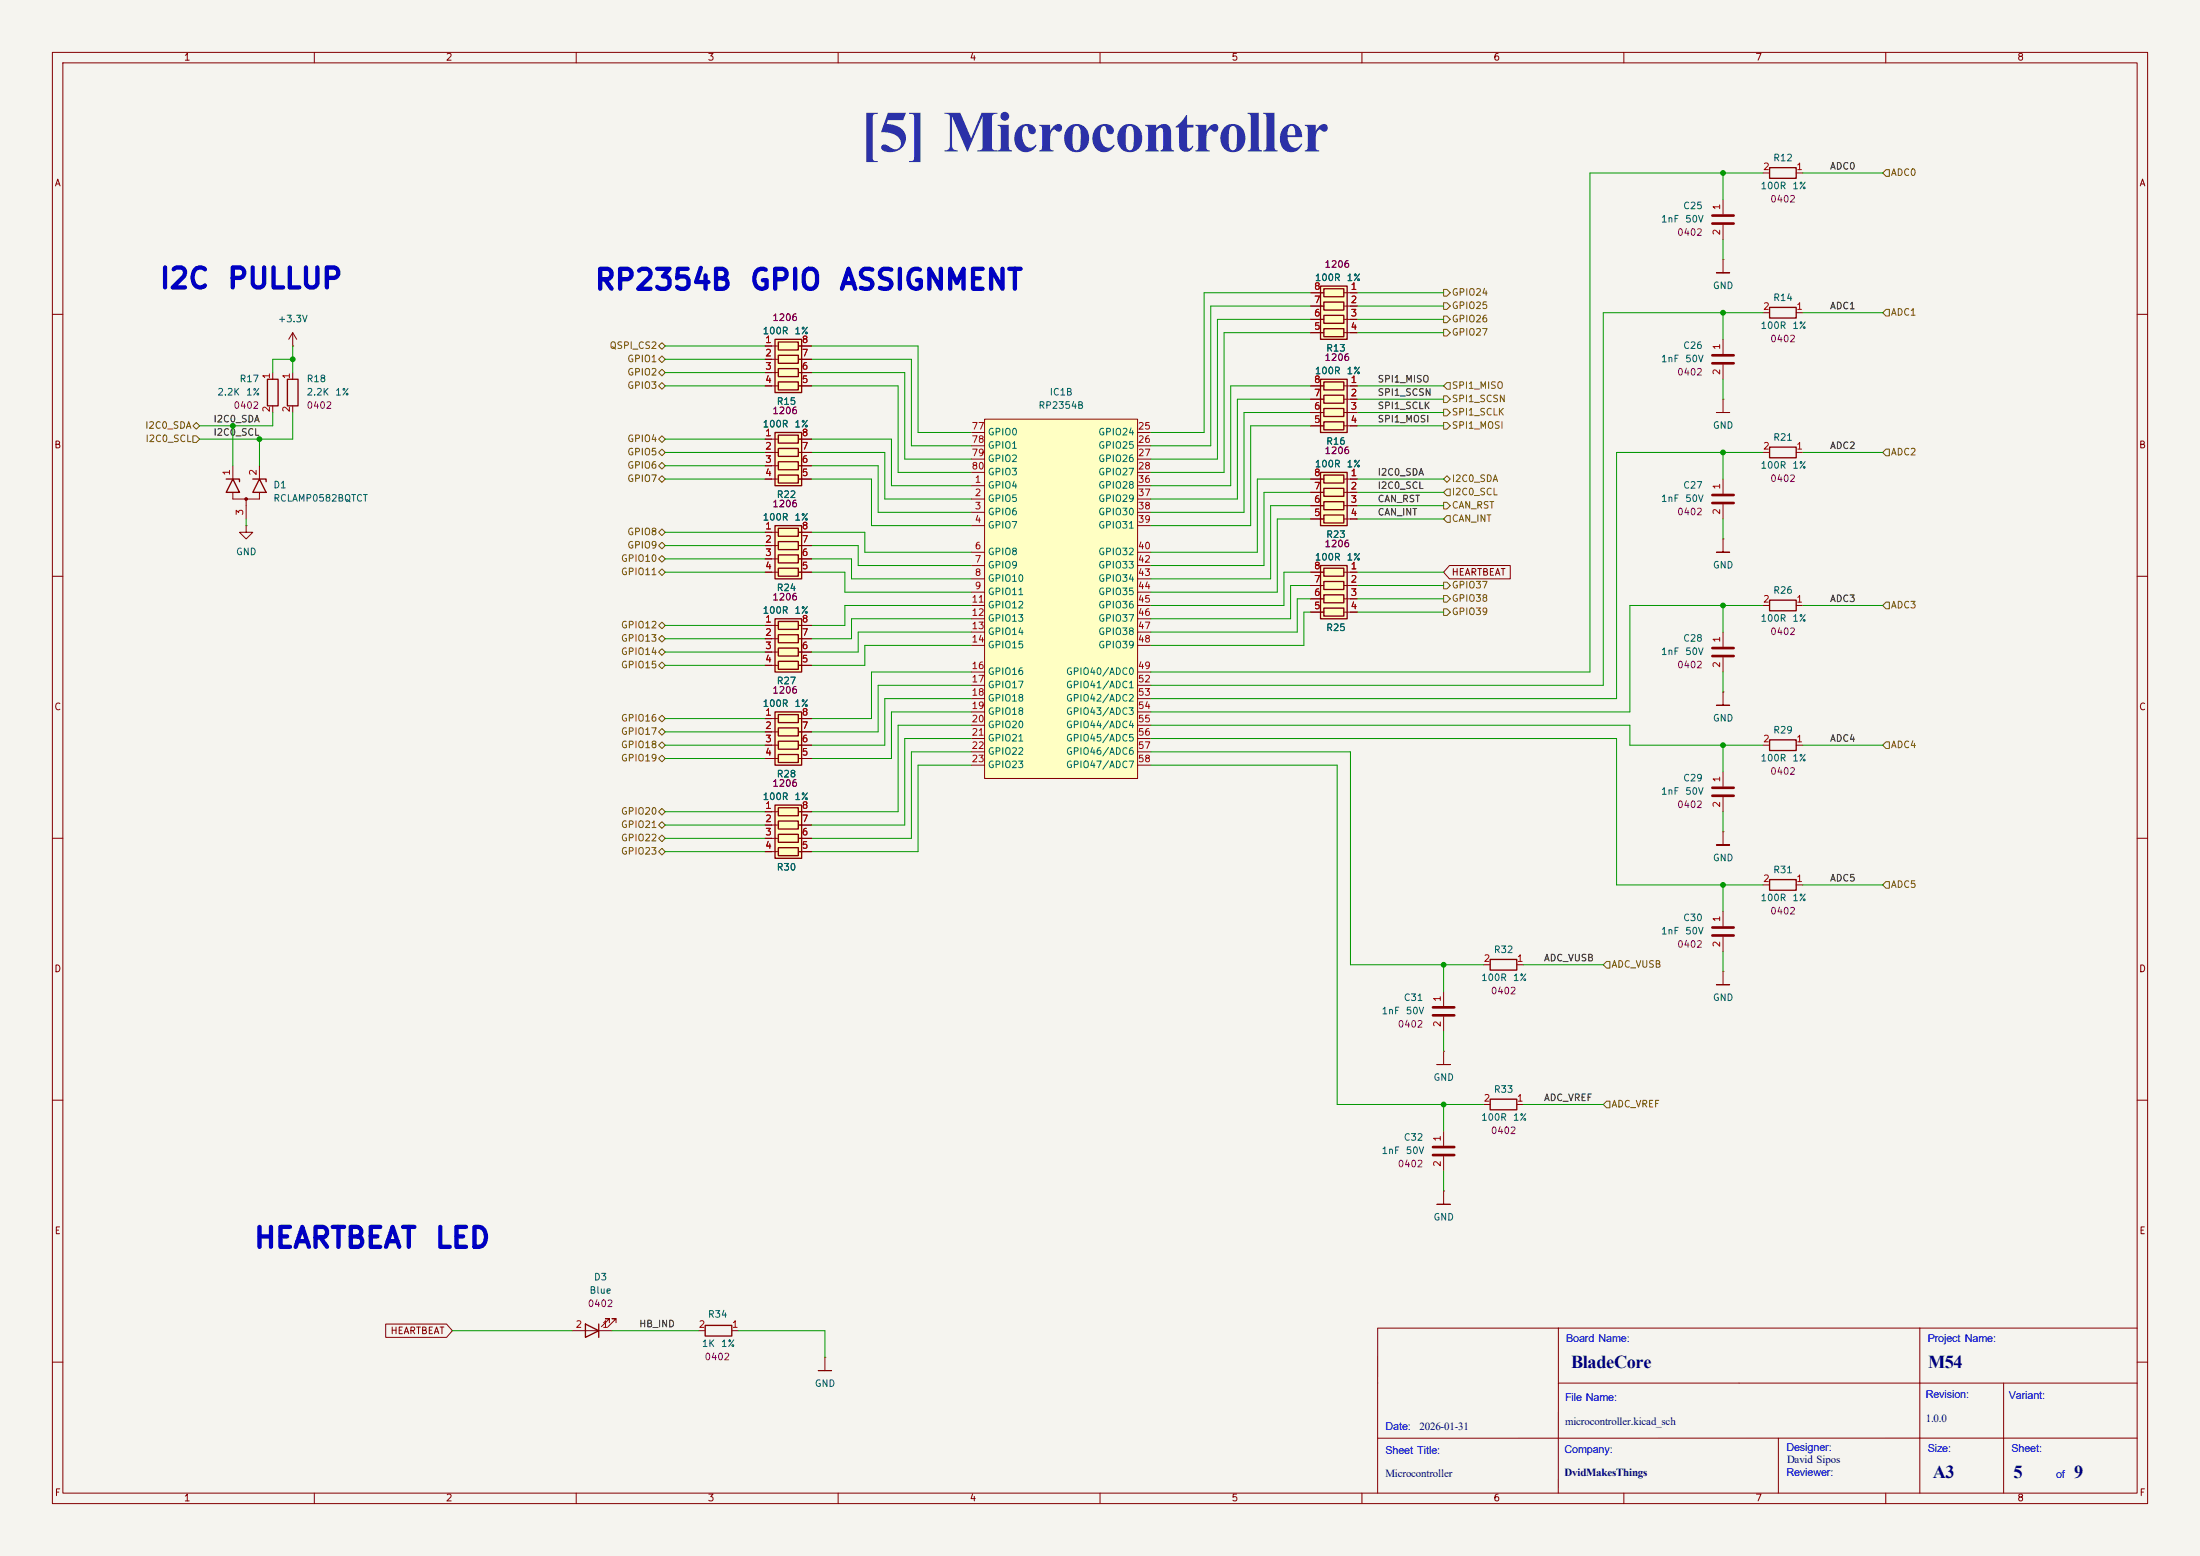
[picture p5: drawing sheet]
<svg xmlns="http://www.w3.org/2000/svg" width="420mm" height="297mm" viewBox="0 0 420 297" stroke-linecap="round" stroke-linejoin="round" font-family="sans-serif">
<path d="M0 0h420v297h-420z" fill="#f5f4ef" stroke="#f5f4ef" stroke-width=".19"/>
<g fill="none" stroke="#840000" stroke-width=".19">
<path d="M10 10h400v277h-400zM12 12h396v273h-396zM60 10v2M110 10v2M160 10v2M210 10v2M260 10v2M310 10v2M360 10v2M328.9 49.5v2.6h1.3h-2.5h1.2M328.9 49.5h.1M10 60h2"/>
<path d="M55.9 71.1v1.3M55.9 77.5v1.2M408 60h2M10 110h2M408 110h2M10 160h2M408 160h2M10 210h2M408 210h2M157.5 259.1v2.5h1.2h-2.5h1.3M157.5 259.1h.1M263 253.5v31.5"/>
<path d="M297.5 253.5v31.5M366.5 253.5v31.5M408 253.5h-144.9M10 260h2M297.5 264h110.5M339.5 274.5v10.5M382.5 264v21M408 260h2M408 274.5h-144.9M60 285v2M110 285v2M160 285v2"/>
<path d="M210 285v2M260 285v2M310 285v2M360 285v2"/>
</g>
<path d="M54.9 72.4h2v5.1h-2z" fill="none" stroke="#840000" stroke-width=".25"/>
<path d="M148 118.1h5v10.2h-5z" fill="#ffffc2"/>
<path d="M148 118.1h5v10.2h-5zM148.6 118.6h3.8v1.5h-3.8zM148.6 121.2h3.8v1.5h-3.8zM148.6 123.7h3.8v1.5h-3.8zM148.6 126.2h3.8v1.6h-3.8z" fill="none" stroke="#840000" stroke-width=".25"/>
<g fill="none" stroke="#840000" stroke-width=".19">
<path d="M55.9 66h.1M55.9 63.5l-.8 1.3M55.9 63.5l.7 1.3M55.9 63.5v2.5M328.9 76.2v2.5h1.3h-2.5h1.2M328.9 76.2h.1M146 119.4h2.6M152.4 119.4h2.5M146 121.9h2.6M146 124.5h2.6M146 127h2.6M152.4 121.9h2.5"/>
<path d="M152.4 124.5h2.5M152.4 127h2.5"/>
</g>
<path d="M252.1 54.6h5.1v10.2h-5.1z" fill="#ffffc2"/>
<path d="M252.1 54.6h5.1v10.2h-5.1zM252.7 55.1h3.8v1.5h-3.8zM252.7 57.7h3.8v1.5h-3.8zM252.7 60.2h3.8v1.5h-3.8zM252.7 62.7h3.8v1.6h-3.8zM111.8 252.7l2.5 1.3-2.5 1.3zM114.3 252.7v2.6" fill="none" stroke="#840000" stroke-width=".25"/>
<g fill="none" stroke="#840000" stroke-width=".19">
<path d="M250.2 55.9h2.5M250.2 58.4h2.5M256.5 55.9h2.6M256.5 58.4h2.6M250.2 61h2.5M250.2 63.5h2.5M256.5 61h2.6M256.5 63.5h2.6M275.6 227.3v2.6h1.3h-2.6h1.3M275.6 227.3h.1M109.2 254h7.6M116.3 252.5v-.8h-.7h.7l-1.5 1.5"/>
<path d="M117.6 252.5v-.8h-.8h.8l-1.5 1.5"/>
</g>
<path d="M148 135.9h5v10.2h-5z" fill="#ffffc2"/>
<path d="M148 135.9h5v10.2h-5zM148.6 136.4h3.8v1.5h-3.8zM148.6 138.9h3.8v1.6h-3.8zM148.6 141.5h3.8v1.5h-3.8zM148.6 144h3.8v1.5h-3.8z" fill="none" stroke="#840000" stroke-width=".25"/>
<path d="M146 137.2h2.6M146 139.7h2.6M152.4 137.2h2.5M152.4 139.7h2.5M146 142.2h2.6M146 144.8h2.6M152.4 142.2h2.5M152.4 144.8h2.5" fill="none" stroke="#840000" stroke-width=".19"/>
<path d="M252.1 72.4h5.1v10.2h-5.1z" fill="#ffffc2"/>
<path d="M252.1 72.4h5.1v10.2h-5.1zM252.7 72.9h3.8v1.5h-3.8zM252.7 75.4h3.8v1.6h-3.8zM252.7 78h3.8v1.5h-3.8zM43.2 91.4h2.5v.5M44.4 91.4l1.3 2.6h-2.5zM48.3 91.4h2.5v.5M49.5 91.4l1.3 2.6h-2.5zM252.7 80.5h3.8v1.5h-3.8z" fill="none" stroke="#840000" stroke-width=".25"/>
<path d="M250.2 73.7h2.5M250.2 76.2h2.5M250.2 78.7h2.5M256.5 73.7h2.6M256.5 76.2h2.6M256.5 78.7h2.6M44.4 88.9v2.5M44.4 94v1.3h5.1v-1.3M47 95.3v3.8M49.5 88.9v2.5M250.2 81.3h2.5M256.5 81.3h2.6" fill="none" stroke="#840000" stroke-width=".19"/>
<circle cx="47" cy="95.2" r=".25" fill="#840000" stroke="#840000" stroke-width=".19"/>
<path d="M148 153.7h5v10.1h-5z" fill="#ffffc2"/>
<path d="M337.8 32h5.1v2h-5.1zM337.8 58.7h5.1v2h-5.1zM148 153.7h5v10.1h-5zM148.6 154.2h3.8v1.5h-3.8zM148.6 156.7h3.8v1.5h-3.8zM148.6 159.3h3.8v1.5h-3.8zM148.6 161.8h3.8v1.5h-3.8z" fill="none" stroke="#840000" stroke-width=".25"/>
<path d="M336.5 33h1.3M342.9 33h1.3M336.5 59.7h1.3M342.9 59.7h1.3M146 154.9h2.6M146 157.5h2.6M152.4 154.9h2.5M152.4 157.5h2.5M146 160h2.6M146 162.6h2.6M152.4 160h2.5M152.4 162.6h2.5" fill="none" stroke="#840000" stroke-width=".19"/>
<path d="M148 100.3h5v10.2h-5z" fill="#ffffc2"/>
<path d="M337.8 85.3h5.1v2.1h-5.1zM148 100.3h5v10.2h-5zM148.6 100.8h3.8v1.6h-3.8zM148.6 103.4h3.8v1.5h-3.8zM148.6 105.9h3.8v1.5h-3.8zM148.6 108.5h3.8v1.5h-3.8z" fill="none" stroke="#840000" stroke-width=".25"/>
<path d="M328.9 64.8v2.8M328.9 69.6v2.8M336.5 86.4h1.3M342.9 86.4h1.3M146 101.6h2.6M146 104.1h2.6M146 106.7h2.6M146 109.2h2.6M152.4 101.6h2.5M152.4 104.1h2.5M152.4 106.7h2.5M152.4 109.2h2.5" fill="none" stroke="#840000" stroke-width=".19"/>
<path d="M326.9 67.8h4.1M326.9 69.3h4.1" fill="none" stroke="#840000" stroke-width=".51"/>
<path d="M148 82.6h5v10.1h-5z" fill="#ffffc2"/>
<path d="M148 82.6h5v10.1h-5zM148.6 83.1h3.8v1.5h-3.8zM148.6 85.6h3.8v1.5h-3.8zM148.6 88.1h3.8v1.6h-3.8zM148.6 90.7h3.8v1.5h-3.8z" fill="none" stroke="#840000" stroke-width=".25"/>
<path d="M146 83.8h2.6M146 86.4h2.6M146 88.9h2.6M146 91.4h2.6M152.4 83.8h2.5M152.4 86.4h2.5M152.4 88.9h2.5M152.4 91.4h2.5" fill="none" stroke="#840000" stroke-width=".19"/>
<path d="M148 64.8h5v10.1h-5z" fill="#ffffc2"/>
<path d="M148 64.8h5v10.1h-5zM148.6 65.3h3.8v1.5h-3.8zM148.6 67.8h3.8v1.5h-3.8zM148.6 70.4h3.8v1.5h-3.8zM148.6 72.9h3.8v1.5h-3.8z" fill="none" stroke="#840000" stroke-width=".25"/>
<path d="M146 66h2.6M146 68.6h2.6M146 71.1h2.6M146 73.7h2.6M152.4 66h2.5M152.4 68.6h2.5M152.4 71.1h2.5M152.4 73.7h2.5" fill="none" stroke="#840000" stroke-width=".19"/>
<path d="M188 80h29.2v68.6h-29.2z" fill="#ffffc3"/>
<g fill="none" stroke="#840000" stroke-width=".19">
<path d="M328.9 38.1v2.8M328.9 42.9v2.8M185.4 92.7h2.6M185.4 95.3h2.6M185.4 97.8h2.6M185.4 82.6h2.6M185.4 85.1h2.6M185.4 87.6h2.6M185.4 90.2h2.6M188 80h29.2v68.6h-29.2zM217.2 92.7h2.5M217.2 95.3h2.5"/>
<path d="M217.2 97.8h2.5M217.2 82.6h2.5M217.2 85.1h2.5M217.2 87.6h2.5M217.2 90.2h2.5M185.4 100.3h2.6M185.4 105.4h2.6M185.4 108h2.6M185.4 110.5h2.6M185.4 113h2.6M185.4 115.6h2.6M185.4 118.1h2.6"/>
<path d="M217.2 100.3h2.5M217.2 105.4h2.5M217.2 108h2.5M217.2 110.5h2.5M217.2 113h2.5M217.2 115.6h2.5M217.2 118.1h2.5M185.4 120.7h2.6M185.4 123.2h2.6M185.4 128.3h2.6M185.4 130.8h2.6M185.4 133.4h2.6"/>
<path d="M185.4 135.9h2.6M185.4 138.4h2.6M217.2 120.7h2.5M217.2 123.2h2.5M217.2 128.3h2.5M217.2 130.8h2.5M217.2 133.4h2.5M217.2 135.9h2.5M217.2 138.4h2.5M185.4 141h2.6M185.4 143.5h2.6M185.4 146.1h2.6"/>
<path d="M217.2 141h2.5M217.2 143.5h2.5M217.2 146.1h2.5M133.3 254h1.3M139.7 254h1.3"/>
</g>
<path d="M326.9 41.1h4.1M326.9 42.7h4.1" fill="none" stroke="#840000" stroke-width=".51"/>
<path d="M134.6 253h5.1v2h-5.1z" fill="none" stroke="#840000" stroke-width=".25"/>
<path d="M252.1 90.2h5.1v10.1h-5.1z" fill="#ffffc2"/>
<path d="M252.1 90.2h5.1v10.1h-5.1zM252.7 90.7h3.8v1.5h-3.8zM252.7 93.2h3.8v1.5h-3.8zM252.7 95.8h3.8v1.5h-3.8zM252.7 98.3h3.8v1.5h-3.8z" fill="none" stroke="#840000" stroke-width=".25"/>
<path d="M250.2 91.4h2.5M250.2 94h2.5M250.2 96.5h2.5M250.2 99.1h2.5M256.5 91.4h2.6M256.5 94h2.6M256.5 96.5h2.6M256.5 99.1h2.6M47 100.3v1.3h1.3l-1.3 1.3-1.3-1.3h1.3M47 100.3h.1" fill="none" stroke="#840000" stroke-width=".19"/>
<path d="M252.1 108h5.1v10.1h-5.1z" fill="#ffffc2"/>
<path d="M51.1 72.4h2v5.1h-2zM252.1 108h5.1v10.1h-5.1zM252.7 108.5h3.8v1.5h-3.8zM252.7 111h3.8v1.5h-3.8zM252.7 113.5h3.8v1.6h-3.8zM252.7 116.1h3.8v1.5h-3.8zM337.8 114.6h5.1v2h-5.1zM337.8 141.2h5.1v2.1h-5.1zM337.8 167.9h5.1v2h-5.1zM284.5 183.1h5.1v2.1h-5.1zM284.5 209.8h5.1v2h-5.1z" fill="none" stroke="#840000" stroke-width=".25"/>
<g fill="none" stroke="#840000" stroke-width=".19">
<path d="M250.2 55.9h2.5M250.2 58.4h2.5M257.8 55.9h1.3M257.8 58.4h1.3M52.1 71.1v1.3M52.1 77.5v1.2M146 66h1.3M146 68.6h1.3M146 71.1h1.3M146 73.7h1.3M152.4 66h2.5M152.4 68.6h2.5"/>
<path d="M152.4 71.1h2.5M152.4 73.7h2.5M250.2 73.7h2.5M250.2 76.2h2.5M250.2 78.7h2.5M250.2 61h2.5M250.2 63.5h2.5M257.8 73.7h1.3M257.8 76.2h1.3M257.8 78.7h1.3M257.8 61h1.3M257.8 63.5h1.3"/>
<path d="M146 83.8h1.3M146 86.4h1.3M146 88.9h1.3M146 91.4h1.3M152.4 83.8h2.5M152.4 86.4h2.5M152.4 88.9h2.5M152.4 91.4h2.5M250.2 91.4h2.5M250.2 81.3h2.5M250.2 94h2.5M250.2 96.5h2.5"/>
<path d="M250.2 99.1h2.5M257.8 91.4h1.3M257.8 81.3h1.3M257.8 94h1.3M257.8 96.5h1.3M257.8 99.1h1.3M328.9 91.4v2.8M328.9 96.3v2.8M146 109.2h1.3M146 119.4h1.3M146 101.6h1.3M146 104.1h1.3"/>
<path d="M146 106.7h1.3M152.4 109.2h2.5M152.4 119.4h2.5M152.4 101.6h2.5M152.4 104.1h2.5M152.4 106.7h2.5M250.2 109.2h2.5M250.2 111.8h2.5M250.2 114.3h2.5M250.2 116.8h2.5M256.5 109.2h2.6M256.5 111.8h2.6"/>
<path d="M256.5 114.3h2.6M256.5 116.8h2.6M276.7 107.9h11.6v2.6h-11.6l-1.1-1.3zM328.9 102.9v2.5h1.3h-2.5h1.2M328.9 102.9h.1M336.5 115.6h1.3M342.9 115.6h1.3M146 121.9h1.3M146 124.5h1.3M146 127h1.3M146 137.2h1.3M146 139.7h1.3"/>
<path d="M152.4 121.9h2.5M152.4 124.5h2.5M152.4 127h2.5M152.4 137.2h2.5M152.4 139.7h2.5M328.9 132.1v2.5h1.3h-2.5h1.2M328.9 132.1h.1M328.9 120.7v2.7M328.9 125.5v2.8M146 142.2h1.3M146 154.9h1.3M146 157.5h1.3"/>
<path d="M146 144.8h1.3M152.4 142.2h2.5M152.4 154.9h2.5M152.4 157.5h2.5M152.4 144.8h2.5M328.9 158.8v2.5h1.3h-2.5h1.2M328.9 158.8h.1M328.9 147.3v2.8M328.9 152.1v2.8M336.5 142.2h1.3M342.9 142.2h1.3M146 160h1.3"/>
<path d="M146 162.6h1.3M152.4 160h2.5M152.4 162.6h2.5M328.9 174v2.8M328.9 178.8v2.8M336.5 168.9h1.3M342.9 168.9h1.3M275.6 189.2v2.8M275.6 194.1v2.8M283.2 184.2h1.3M289.6 184.2h1.2M328.9 185.4v2.6h1.3h-2.5h1.2"/>
<path d="M328.9 185.4h.1M275.6 200.7v2.5h1.3h-2.6h1.3M275.6 200.7h.1M275.6 215.9v2.8M283.2 210.8h1.3M289.6 210.8h1.2M275.6 220.7v2.8M73.6 252.7h11.6l1.2 1.3-1.2 1.3h-11.6z"/>
</g>
<path d="M326.9 94.5h4.1M326.9 96h4.1M326.9 123.7h4.1M326.9 125.2h4.1M326.9 150.4h4.1M326.9 151.9h4.1M326.9 177h4.1M326.9 178.6h4.1M273.6 192.3h4M273.6 193.8h4M273.6 218.9h4M273.6 220.5h4" fill="none" stroke="#840000" stroke-width=".51"/>
<g fill="none" stroke="#725600" stroke-width=".19">
<path d="M360 32.4h.7v1.3h-.7l-.6-.7zM275.6 57.8h.6l.7 .6-.7 .7h-.6zM275.6 55.2h.6l.7 .7-.7 .6h-.6zM360 59.1h.7v1.2h-.7l-.6-.6zM125.7 68.6l.7-.7 .6 .7-.6 .6zM125.7 73.7l.7-.7 .6 .7-.6 .6zM125.7 71.1l.7-.6 .6 .6-.6 .7zM125.7 66l.7-.6 .6 .6-.6 .7zM275.6 75.6h.6l.7 .6-.7 .6h-.6zM275.6 78.1h.6l.7 .6-.7 .7h-.6zM275.6 62.9h.6l.7 .6-.7 .6h-.6zM275.6 60.3h.6l.7 .7-.7 .6h-.6z"/>
<path d="M276.2 73h.7v1.3h-.7l-.6-.6zM36.8 81.3l.7-.7 .6 .7-.6 .6zM36.8 83.2h.7l.6 .6-.6 .7h-.7zM125.7 88.9l.7-.6 .6 .6-.6 .6zM125.7 86.4l.7-.7 .6 .7-.6 .6zM125.7 83.8l.7-.6 .6 .6-.6 .7zM125.7 91.4l.7-.6 .6 .6-.6 .7zM275.6 95.9h.6l.7 .6-.7 .7h-.6zM275.6 91.4l.6-.6 .7 .6-.7 .7zM275.6 80.6h.6l.7 .7-.7 .6h-.6zM276.2 93.3h.7v1.3h-.7l-.6-.6zM276.2 98.4h.7v1.3h-.7l-.6-.6z"/>
<path d="M360 85.7h.7v1.3h-.7l-.6-.6zM125.7 101.6l.7-.6 .6 .6-.6 .6zM125.7 109.2l.7-.6 .6 .6-.6 .7zM125.7 119.4l.7-.7 .6 .7-.6 .6zM125.7 106.7l.7-.7 .6 .7-.6 .6zM126.4 103.5l.6 .6-.6 .7-.7-.7zM275.6 116.2h.6l.7 .6-.7 .7h-.6zM275.6 113.7h.6l.7 .6-.7 .6h-.6zM275.6 111.1h.6l.7 .7-.7 .6h-.6zM360 114.9h.7v1.3h-.7l-.6-.6zM125.7 139.7l.7-.6 .6 .6-.6 .6zM125.7 137.2l.7-.7 .6 .7-.6 .6z"/>
<path d="M125.7 124.5l.7-.7 .6 .7-.6 .6zM125.7 121.9l.7-.6 .6 .6-.6 .7zM126.4 126.4l.6 .6-.6 .6-.7-.6zM125.7 157.5l.7-.7 .6 .7-.6 .6zM125.7 142.2l.7-.6 .6 .6-.6 .7zM125.7 154.9l.7-.6 .6 .6-.6 .7zM126.4 144.1l.6 .7-.6 .6-.7-.6zM360 141.6h.7v1.3h-.7l-.6-.7zM125.7 160l.7-.6 .6 .6-.6 .7zM125.7 162.6l.7-.7 .6 .7-.6 .6zM360 168.3h.7v1.2h-.7l-.6-.6zM306.7 183.5h.6v1.3h-.6l-.6-.6z"/>
<path d="M306.7 210.2h.6v1.3h-.6l-.6-.7z"/>
</g>
<g fill="none" stroke="#009600" stroke-width=".19">
<path d="M328.9 33v5.1M336.5 33h-33v95.3h-83.8M344.2 33h15.2M250.2 55.9h-20.3v26.7h-10.2M250.2 58.4h-19.1v26.7h-11.4M259.1 55.9h16.5M259.1 58.4h16.5M328.9 45.7v3.8M328.9 59.7v5.1M336.5 59.7h-30.4v71.1h-86.4M344.2 59.7h15.2M52.1 78.7v2.6h-14"/>
<path d="M55.9 68.6h-3.8v2.5M55.9 66v5.1M55.9 78.7v5.1h-17.8M127 73.7h19M127 68.6h19M127 71.1h19M127 66h19M154.9 73.7h16.5v16.5h14M154.9 71.1h17.8v16.5h12.7M154.9 68.6h19.1v16.5h11.4M154.9 66h20.4v16.6h10.1M250.2 61h-17.8v26.6h-12.7"/>
<path d="M250.2 73.7h-15.3v19h-15.2M250.2 76.2h-14v19.1h-16.5M250.2 78.7h-12.7v19.1h-17.8M250.2 63.5h-16.5v26.7h-14M259.1 61h16.5M259.1 73.7h16.5M259.1 76.2h16.5M259.1 78.7h16.5M259.1 63.5h16.5M328.9 72.4v3.8M44.4 81.3v7.6M47 99.1v1.2"/>
<path d="M49.5 83.8v5.1M127 91.4h19M127 83.8h19M127 88.9h19M127 86.4h19M154.9 91.4h11.5v8.9h19M154.9 86.4h14v8.9h16.5M154.9 83.8h15.3v8.9h15.2M154.9 88.9h12.7v8.9h17.8M250.2 99.1h-6.4v13.9h-24.1M250.2 94h-8.9v14h-21.6M250.2 96.5h-7.6v14h-22.9"/>
<path d="M250.2 81.3h-11.4v19h-19.1M250.2 91.4h-10.2v14h-20.3M259.1 96.5h16.5M259.1 91.4h16.5M259.1 99.1h16.5M259.1 94h16.5M259.1 81.3h16.5M328.9 86.4v5M328.9 99.1v3.8M336.5 86.4h-27.9v47h-88.9M344.2 86.4h15.2M127 119.4h19"/>
<path d="M127 109.2h19M127 101.6h19M127 104.1h19M127 106.7h19M154.9 101.6h10.2v3.8h20.3M154.9 109.2h6.4v3.8h24.1M154.9 104.1h8.9v3.9h21.6M154.9 106.7h7.7v3.8h22.8M185.4 118.1h-22.8v3.8h-7.7M185.4 115.6h-24.1v3.8h-6.4M250.2 116.8h-1.3v6.4h-29.2M250.2 114.3h-2.6v6.4h-27.9"/>
<path d="M250.2 109.2h-5.1v6.4h-25.4M250.2 111.8h-3.8v6.3h-26.7M259.1 109.2h16.5M259.1 114.3h16.5M259.1 116.8h16.5M259.1 111.8h16.5M328.9 115.6v5.1M336.5 115.6h-25.4v20.3h-91.4M344.2 115.6h15.2M127 124.5h19M127 121.9h19M127 127h19"/>
<path d="M127 137.2h19M127 139.7h19M185.4 120.7h-21.6v3.8h-8.9M185.4 128.3h-19v8.9h-11.5M185.4 123.2h-20.3v3.8h-10.2M185.4 133.4h-16.5v8.8h-14M185.4 130.8h-17.8v8.9h-12.7M185.4 138.4h-14v16.5h-16.5M185.4 135.9h-15.2v8.9h-15.3M219.7 138.4h91.4v3.8h25.4M328.9 128.3v3.8M127 142.2h19"/>
<path d="M127 157.5h19M127 154.9h19M127 144.8h19M185.4 146.1h-10.1v16.5h-20.4M185.4 141h-12.7v16.5h-17.8M185.4 143.5h-11.4v16.5h-19.1M219.7 146.1h35.6v64.7h27.9M219.7 141h88.9v27.9h27.9M219.7 143.5h38.1v40.7h25.4M328.9 142.2v5.1M328.9 154.9v3.9M344.2 142.2h15.2"/>
<path d="M127 160h19M127 162.6h19M328.9 168.9v5.1M344.2 168.9h15.2M275.6 184.2v5M275.6 196.9v3.8M290.8 184.2h15.3M328.9 181.6v3.8M275.6 210.8v5.1M290.8 210.8h15.3M275.6 223.5v3.8M86.4 254h22.8"/>
<path d="M116.8 254h16.5M141 254h16.5v5.1"/>
</g>
<g fill="#009600" stroke="#009600" stroke-width=".19">
<circle cx="55.9" cy="68.6" r=".46"/>
<circle cx="49.5" cy="83.8" r=".46"/>
<circle cx="44.4" cy="81.3" r=".46"/>
<circle cx="275.6" cy="184.2" r=".46"/>
<circle cx="275.6" cy="210.8" r=".46"/>
<circle cx="328.9" cy="59.7" r=".46"/>
<circle cx="328.9" cy="86.4" r=".46"/>
<circle cx="328.9" cy="33" r=".46"/>
<circle cx="328.9" cy="142.2" r=".46"/>
<circle cx="328.9" cy="115.6" r=".46"/>
<circle cx="328.9" cy="168.9" r=".46"/>
</g>
<text font-size="11.1" fill="#2b31a8" x="164.2" y="28.9">[5] Microcontroller</text>
<g font-size="3.8" fill="#0000c2">
<text x="30.2" y="56">I2C</text>
<text x="43.1" y="56">PULLUP</text>
<text x="113.3" y="56.3">RP2354B</text>
<text x="142.9" y="56.3">GPIO</text>
<text x="160" y="56.3">ASSIGNMENT</text>
<text x="48.3" y="239.1">HEARTBEAT</text>
<text x="82.8" y="239.1">LED</text>
</g>
<g font-size="3.5" fill="#00007f">
<text x="299.9" y="261.1">BladeCore</text>
<text x="368.1" y="261.1">M54</text>
<text x="369" y="282.1">A3</text>
<text x="384.4" y="282.1">5</text>
<text x="396" y="282.1">9</text>
</g>
<g font-size="2.1" fill="#00f">
<text x="299" y="256.2">Board Name:</text>
<text x="368" y="256.2">Project Name:</text>
<text x="298.8" y="267.4">File Name:</text>
<text x="367.6" y="266.9">Revision:</text>
<text x="383.5" y="267">Variant:</text>
<text x="264.5" y="272.9">Date:</text>
<text x="264.5" y="277.5">Sheet Title:</text>
<text x="298.7" y="277.3">Company:</text>
<text x="341.1" y="281.7">Reviewer:</text>
<text x="341.1" y="277">Designer:</text>
<text x="368" y="277.2">Size:</text>
<text x="384" y="277.2">Sheet:</text>
<text x="392.5" y="282.2">of</text>
</g>
<g font-size="2.1" fill="#00007f">
<text x="271" y="272.9">2026-01-31</text>
<text x="298.8" y="271.9">microcontroller.kicad_sch</text>
<text x="367.6" y="271.4">1.0.0</text>
<text x="264.5" y="282">Microcontroller</text>
<text x="298.7" y="281.8">DvidMakesThings</text>
<text x="341.2" y="279.2">David Sipos</text>
</g>
<g font-size="1.3" fill="#840000">
<text x="35" y="11.9">1</text>
<text x="85" y="11.9">2</text>
<text x="135" y="11.9">3</text>
<text x="185" y="11.9">4</text>
<text x="235" y="11.9">5</text>
<text x="285" y="11.9">6</text>
<text x="335" y="11.9">7</text>
<text x="385" y="11.9">8</text>
<text x="10.3" y="35.9">A</text>
<text x="408.3" y="35.9">A</text>
<text x="10.3" y="85.9">B</text>
<text x="408.2" y="85.9">B</text>
<text x="277" y="110.2">HEARTBEAT</text>
<text x="10.3" y="135.9">C</text>
<text x="408.2" y="135.9">C</text>
<text x="10.3" y="185.9">D</text>
<text x="408.2" y="185.9">D</text>
<text x="10.3" y="235.9">E</text>
<text x="408.3" y="235.9">E</text>
<text x="74.4" y="255">HEARTBEAT</text>
<text x="10.3" y="285.9">F</text>
<text x="35" y="286.9">1</text>
<text x="85" y="286.9">2</text>
<text x="135" y="286.9">3</text>
<text x="185" y="286.9">4</text>
<text x="235" y="286.9">5</text>
<text x="285" y="286.9">6</text>
<text x="335" y="286.9">7</text>
<text x="385" y="286.9">8</text>
<text x="408.3" y="285.9">F</text>
</g>
<g font-size="1.3" fill="#a90000">
<text x="336.5" y="32.8">2</text>
<text x="342.8" y="32.8">1</text>
<text x="328.7" y="40.2" transform="rotate(-90 328.7 40.2)">1</text>
<text x="328.7" y="45" transform="rotate(-90 328.7 45)">2</text>
<text x="250.8" y="58.2">7</text>
<text x="250.8" y="55.6">8</text>
<text x="257.7" y="55.6">1</text>
<text x="257.7" y="58.2">2</text>
<text x="336.5" y="59.4">2</text>
<text x="342.8" y="59.4">1</text>
<text x="146" y="65.8">1</text>
<text x="153" y="65.8">8</text>
<text x="250.8" y="63.2">5</text>
<text x="250.8" y="60.7">6</text>
<text x="257.7" y="60.7">3</text>
<text x="257.7" y="63.2">4</text>
<text x="146" y="68.3">2</text>
<text x="146" y="70.9">3</text>
<text x="153" y="70.9">6</text>
<text x="153" y="68.3">7</text>
<text x="328.7" y="71.7" transform="rotate(-90 328.7 71.7)">2</text>
<text x="328.7" y="66.9" transform="rotate(-90 328.7 66.9)">1</text>
<text x="51.8" y="72.5" transform="rotate(-90 51.8 72.5)">1</text>
<text x="55.6" y="72.5" transform="rotate(-90 55.6 72.5)">1</text>
<text x="146" y="73.4">4</text>
<text x="153" y="73.4">5</text>
<text x="250.8" y="75.9">7</text>
<text x="250.8" y="73.4">8</text>
<text x="257.7" y="73.4">1</text>
<text x="257.7" y="75.9">2</text>
<text x="51.8" y="78.8" transform="rotate(-90 51.8 78.8)">2</text>
<text x="55.6" y="78.8" transform="rotate(-90 55.6 78.8)">2</text>
<text x="146" y="83.6">1</text>
<text x="153" y="83.6">8</text>
<text x="185.4" y="82.3">77</text>
<text x="217.1" y="82.3">25</text>
<text x="250.8" y="81">5</text>
<text x="250.8" y="78.5">6</text>
<text x="257.7" y="78.5">3</text>
<text x="257.7" y="81">4</text>
<text x="146" y="86.1">2</text>
<text x="146" y="88.6">3</text>
<text x="153" y="88.6">6</text>
<text x="153" y="86.1">7</text>
<text x="185.4" y="84.8">78</text>
<text x="185.4" y="87.4">79</text>
<text x="185.4" y="89.9">80</text>
<text x="217.1" y="84.8">26</text>
<text x="217.1" y="87.4">27</text>
<text x="217.1" y="89.9">28</text>
<text x="336.5" y="86.1">2</text>
<text x="342.8" y="86.1">1</text>
<text x="44.2" y="90.9" transform="rotate(-90 44.2 90.9)">1</text>
<text x="49.3" y="90.9" transform="rotate(-90 49.3 90.9)">2</text>
<text x="146" y="91.2">4</text>
<text x="153" y="91.2">5</text>
<text x="186" y="92.5">1</text>
<text x="186" y="95">2</text>
<text x="217.1" y="92.5">36</text>
<text x="217.1" y="95">37</text>
<text x="250.8" y="93.7">7</text>
<text x="250.8" y="91.2">8</text>
<text x="257.7" y="91.2">1</text>
<text x="257.7" y="93.7">2</text>
<text x="328.7" y="93.5" transform="rotate(-90 328.7 93.5)">1</text>
<text x="46.7" y="98.5" transform="rotate(-90 46.7 98.5)">3</text>
<text x="146" y="101.3">1</text>
<text x="153" y="101.3">8</text>
<text x="186" y="97.5">3</text>
<text x="186" y="100.1">4</text>
<text x="217.1" y="97.5">38</text>
<text x="217.1" y="100.1">39</text>
<text x="250.8" y="98.8">5</text>
<text x="250.8" y="96.3">6</text>
<text x="257.7" y="96.3">3</text>
<text x="257.7" y="98.8">4</text>
<text x="328.7" y="98.4" transform="rotate(-90 328.7 98.4)">2</text>
<text x="146" y="103.9">2</text>
<text x="146" y="106.4">3</text>
<text x="153" y="106.4">6</text>
<text x="153" y="103.9">7</text>
<text x="186" y="105.2">6</text>
<text x="186" y="107.7">7</text>
<text x="217.1" y="105.2">40</text>
<text x="217.1" y="107.7">42</text>
<text x="146" y="109">4</text>
<text x="153" y="109">5</text>
<text x="186" y="110.2">8</text>
<text x="186" y="112.8">9</text>
<text x="217.1" y="110.2">43</text>
<text x="217.1" y="112.8">44</text>
<text x="250.8" y="111.5">7</text>
<text x="250.8" y="109">8</text>
<text x="257.7" y="109">1</text>
<text x="257.7" y="111.5">2</text>
<text x="146" y="119.1">1</text>
<text x="153" y="119.1">8</text>
<text x="185.4" y="115.3">11</text>
<text x="185.4" y="117.9">12</text>
<text x="217.1" y="115.3">45</text>
<text x="217.1" y="117.9">46</text>
<text x="250.8" y="116.6">5</text>
<text x="250.8" y="114">6</text>
<text x="257.7" y="114">3</text>
<text x="257.7" y="116.6">4</text>
<text x="336.5" y="115.3">2</text>
<text x="342.8" y="115.3">1</text>
<text x="146" y="121.7">2</text>
<text x="146" y="124.2">3</text>
<text x="153" y="124.2">6</text>
<text x="153" y="121.7">7</text>
<text x="185.4" y="120.4">13</text>
<text x="185.4" y="122.9">14</text>
<text x="217.1" y="120.4">47</text>
<text x="217.1" y="122.9">48</text>
<text x="328.7" y="122.8" transform="rotate(-90 328.7 122.8)">1</text>
<text x="146" y="126.7">4</text>
<text x="153" y="126.7">5</text>
<text x="185.4" y="128">16</text>
<text x="185.4" y="130.6">17</text>
<text x="217.1" y="128">49</text>
<text x="217.1" y="130.6">52</text>
<text x="328.7" y="127.6" transform="rotate(-90 328.7 127.6)">2</text>
<text x="146" y="136.9">1</text>
<text x="153" y="136.9">8</text>
<text x="185.4" y="133.1">18</text>
<text x="185.4" y="135.6">19</text>
<text x="217.1" y="133.1">53</text>
<text x="217.1" y="135.6">54</text>
<text x="146" y="139.4">2</text>
<text x="146" y="142">3</text>
<text x="153" y="142">6</text>
<text x="153" y="139.4">7</text>
<text x="185.4" y="138.2">20</text>
<text x="185.4" y="140.7">21</text>
<text x="185.4" y="143.3">22</text>
<text x="217.1" y="138.2">55</text>
<text x="217.1" y="140.7">56</text>
<text x="217.1" y="143.3">57</text>
<text x="336.5" y="142">2</text>
<text x="342.8" y="142">1</text>
<text x="146" y="144.5">4</text>
<text x="153" y="144.5">5</text>
<text x="185.4" y="145.8">23</text>
<text x="217.1" y="145.8">58</text>
<text x="328.7" y="149.4" transform="rotate(-90 328.7 149.4)">1</text>
<text x="146" y="154.7">1</text>
<text x="153" y="154.7">8</text>
<text x="328.7" y="154.2" transform="rotate(-90 328.7 154.2)">2</text>
<text x="146" y="157.2">2</text>
<text x="146" y="159.8">3</text>
<text x="153" y="159.8">6</text>
<text x="153" y="157.2">7</text>
<text x="146" y="162.3">4</text>
<text x="153" y="162.3">5</text>
<text x="336.5" y="168.7">2</text>
<text x="342.8" y="168.7">1</text>
<text x="328.7" y="176.1" transform="rotate(-90 328.7 176.1)">1</text>
<text x="283.1" y="183.9">2</text>
<text x="289.5" y="183.9">1</text>
<text x="328.7" y="180.9" transform="rotate(-90 328.7 180.9)">2</text>
<text x="275.3" y="191.3" transform="rotate(-90 275.3 191.3)">1</text>
<text x="275.3" y="196.2" transform="rotate(-90 275.3 196.2)">2</text>
<text x="283.1" y="210.6">2</text>
<text x="289.5" y="210.6">1</text>
<text x="275.3" y="218" transform="rotate(-90 275.3 218)">1</text>
<text x="275.3" y="222.8" transform="rotate(-90 275.3 222.8)">2</text>
<text x="109.8" y="253.7">2</text>
<text x="114.9" y="253.7">1</text>
<text x="133.3" y="253.7">2</text>
<text x="139.6" y="253.7">1</text>
</g>
<g font-size="1.3" fill="#006464">
<text x="338.4" y="31.1">R12</text>
<text x="321.2" y="40.2">C25</text>
<text x="336" y="36.4">100R</text>
<text x="342.1" y="36.4">1%</text>
<text x="317" y="42.8">1nF</text>
<text x="321.6" y="42.8">50V</text>
<text x="250.9" y="53.9">100R</text>
<text x="257" y="53.9">1%</text>
<text x="326.9" y="55.5">GND</text>
<text x="338.4" y="57.8">R14</text>
<text x="52.9" y="61.8">+3.3V</text>
<text x="145.5" y="64.1">100R</text>
<text x="151.6" y="64.1">1%</text>
<text x="336" y="63.1">100R</text>
<text x="342.1" y="63.1">1%</text>
<text x="250.9" y="71.7">100R</text>
<text x="253.1" y="67.4">R13</text>
<text x="257" y="71.7">1%</text>
<text x="317" y="69.4">1nF</text>
<text x="321.2" y="66.9">C26</text>
<text x="321.6" y="69.4">50V</text>
<text x="41.4" y="75.8">2.2K</text>
<text x="45.6" y="73.3">R17</text>
<text x="46.9" y="75.8">1%</text>
<text x="58.4" y="75.8">2.2K</text>
<text x="58.4" y="73.3">R18</text>
<text x="63.9" y="75.8">1%</text>
<text x="148.2" y="77.6">R15</text>
<text x="200.3" y="75.8">IC1B</text>
<text x="145.5" y="81.9">100R</text>
<text x="151.6" y="81.9">1%</text>
<text x="188.5" y="83.4">GPIO0</text>
<text x="198.1" y="78.3">RP2354B</text>
<text x="209.6" y="83.4">GPIO24</text>
<text x="326.9" y="82.1">GND</text>
<text x="188.5" y="86">GPIO1</text>
<text x="188.5" y="88.5">GPIO2</text>
<text x="209.6" y="86">GPIO25</text>
<text x="209.6" y="88.5">GPIO26</text>
<text x="250.9" y="89.5">100R</text>
<text x="253.1" y="85.2">R16</text>
<text x="257" y="89.5">1%</text>
<text x="336" y="89.8">100R</text>
<text x="338.4" y="84.4">R21</text>
<text x="342.1" y="89.8">1%</text>
<text x="52.1" y="93.5">D1</text>
<text x="148.2" y="95.4">R22</text>
<text x="188.5" y="93.6">GPIO4</text>
<text x="188.5" y="91">GPIO3</text>
<text x="209.6" y="91">GPIO27</text>
<text x="209.6" y="93.6">GPIO28</text>
<text x="321.2" y="93.6">C27</text>
<text x="52.1" y="96">RCLAMP0582BQTCT</text>
<text x="145.5" y="99.7">100R</text>
<text x="151.6" y="99.7">1%</text>
<text x="188.5" y="96.1">GPIO5</text>
<text x="188.5" y="98.7">GPIO6</text>
<text x="188.5" y="101.2">GPIO7</text>
<text x="209.6" y="96.1">GPIO29</text>
<text x="209.6" y="98.7">GPIO30</text>
<text x="209.6" y="101.2">GPIO31</text>
<text x="317" y="96.1">1nF</text>
<text x="321.6" y="96.1">50V</text>
<text x="45" y="106.3">GND</text>
<text x="188.5" y="106.3">GPIO8</text>
<text x="209.6" y="106.3">GPIO32</text>
<text x="250.9" y="107.3">100R</text>
<text x="253.1" y="103">R23</text>
<text x="257" y="107.3">1%</text>
<text x="148.2" y="113.1">R24</text>
<text x="188.5" y="108.8">GPIO9</text>
<text x="188.5" y="111.4">GPIO10</text>
<text x="188.5" y="113.9">GPIO11</text>
<text x="209.6" y="108.8">GPIO33</text>
<text x="209.6" y="111.4">GPIO34</text>
<text x="209.6" y="113.9">GPIO35</text>
<text x="326.9" y="108.8">GND</text>
<text x="338.4" y="113.6">R26</text>
<text x="145.5" y="117.4">100R</text>
<text x="151.6" y="117.4">1%</text>
<text x="188.5" y="116.4">GPIO12</text>
<text x="188.5" y="119">GPIO13</text>
<text x="209.6" y="116.4">GPIO36</text>
<text x="209.6" y="119">GPIO37</text>
<text x="336" y="119">100R</text>
<text x="342.1" y="119">1%</text>
<text x="188.5" y="121.5">GPIO14</text>
<text x="188.5" y="124.1">GPIO15</text>
<text x="209.6" y="121.5">GPIO38</text>
<text x="209.6" y="124.1">GPIO39</text>
<text x="253.1" y="120.8">R25</text>
<text x="317" y="125.3">1nF</text>
<text x="321.2" y="122.8">C28</text>
<text x="321.6" y="125.3">50V</text>
<text x="148.2" y="130.9">R27</text>
<text x="188.5" y="129.1">GPIO16</text>
<text x="188.5" y="131.7">GPIO17</text>
<text x="203.4" y="129.1">GPIO40/ADC0</text>
<text x="203.4" y="131.7">GPIO41/ADC1</text>
<text x="145.5" y="135.2">100R</text>
<text x="151.6" y="135.2">1%</text>
<text x="188.5" y="134.2">GPIO18</text>
<text x="188.5" y="136.8">GPIO18</text>
<text x="203.4" y="134.2">GPIO42/ADC2</text>
<text x="203.4" y="136.8">GPIO43/ADC3</text>
<text x="188.5" y="139.3">GPIO20</text>
<text x="188.5" y="141.8">GPIO21</text>
<text x="203.4" y="139.3">GPIO44/ADC4</text>
<text x="203.4" y="141.8">GPIO45/ADC5</text>
<text x="326.9" y="138">GND</text>
<text x="338.4" y="140.3">R29</text>
<text x="148.2" y="148.7">R28</text>
<text x="188.5" y="144.4">GPIO22</text>
<text x="188.5" y="146.9">GPIO23</text>
<text x="203.4" y="144.4">GPIO46/ADC6</text>
<text x="203.4" y="146.9">GPIO47/ADC7</text>
<text x="321.2" y="149.5">C29</text>
<text x="336" y="145.6">100R</text>
<text x="342.1" y="145.6">1%</text>
<text x="145.5" y="153">100R</text>
<text x="151.6" y="153">1%</text>
<text x="317" y="152">1nF</text>
<text x="321.6" y="152">50V</text>
<text x="148.2" y="166.5">R30</text>
<text x="326.9" y="164.7">GND</text>
<text x="338.4" y="167">R31</text>
<text x="336" y="172.3">100R</text>
<text x="342.1" y="172.3">1%</text>
<text x="317" y="178.7">1nF</text>
<text x="321.2" y="176.1">C30</text>
<text x="321.6" y="178.7">50V</text>
<text x="285.1" y="182.2">R32</text>
<text x="267.9" y="191.4">C31</text>
<text x="282.7" y="187.6">100R</text>
<text x="288.7" y="187.6">1%</text>
<text x="326.9" y="191.4">GND</text>
<text x="263.6" y="193.9">1nF</text>
<text x="268.3" y="193.9">50V</text>
<text x="273.6" y="206.6">GND</text>
<text x="285.1" y="208.9">R33</text>
<text x="282.7" y="214.2">100R</text>
<text x="288.7" y="214.2">1%</text>
<text x="263.6" y="220.6">1nF</text>
<text x="267.9" y="218">C32</text>
<text x="268.3" y="220.6">50V</text>
<text x="273.6" y="233.3">GND</text>
<text x="113.3" y="244.7">D3</text>
<text x="112.4" y="247.2">Blue</text>
<text x="135" y="251.8">R34</text>
<text x="133.9" y="257.4">1K</text>
<text x="137.5" y="257.4">1%</text>
<text x="155.4" y="265">GND</text>
</g>
<g font-size="1.3" fill="#0f0f0f">
<text x="349.2" y="32.7">ADC0</text>
<text x="349.2" y="59.3">ADC1</text>
<text x="262.9" y="73.3">SPI1_MISO</text>
<text x="262.9" y="75.9">SPI1_SCSN</text>
<text x="40.6" y="80.9">I2C0_SDA</text>
<text x="40.6" y="83.5">I2C0_SCL</text>
<text x="262.9" y="78.4">SPI1_SCLK</text>
<text x="262.9" y="80.9">SPI1_MOSI</text>
<text x="349.2" y="86">ADC2</text>
<text x="262.9" y="91.1">I2C0_SDA</text>
<text x="262.9" y="93.6">I2C0_SCL</text>
<text x="262.9" y="96.2">CAN_RST</text>
<text x="262.9" y="98.7">CAN_INT</text>
<text x="349.2" y="115.2">ADC3</text>
<text x="349.2" y="141.9">ADC4</text>
<text x="349.2" y="168.6">ADC5</text>
<text x="294.6" y="183.8">ADC_VUSB</text>
<text x="294.6" y="210.5">ADC_VREF</text>
<text x="121.9" y="253.7">HB_IND</text>
</g>
<g font-size="1.3" fill="#725600">
<text x="360.9" y="33.9">ADC0</text>
<text x="277.1" y="59.3">GPIO25</text>
<text x="277.1" y="56.7">GPIO24</text>
<text x="277.1" y="64.4">GPIO27</text>
<text x="277.1" y="61.8">GPIO26</text>
<text x="360.9" y="60.6">ADC1</text>
<text x="116.3" y="66.9">QSPI_CS2</text>
<text x="119.7" y="69.4">GPIO1</text>
<text x="119.7" y="72">GPIO2</text>
<text x="119.7" y="74.5">GPIO3</text>
<text x="277.1" y="77.1">SPI1_SCSN</text>
<text x="277.1" y="74.5">SPI1_MISO</text>
<text x="27.6" y="82.1">I2C0_SDA</text>
<text x="277.1" y="79.6">SPI1_SCLK</text>
<text x="277.1" y="82.1">SPI1_MOSI</text>
<text x="27.7" y="84.7">I2C0_SCL</text>
<text x="119.7" y="89.8">GPIO6</text>
<text x="119.7" y="87.2">GPIO5</text>
<text x="119.7" y="84.7">GPIO4</text>
<text x="360.9" y="87.2">ADC2</text>
<text x="119.7" y="92.3">GPIO7</text>
<text x="277.1" y="94.8">I2C0_SCL</text>
<text x="277.1" y="92.3">I2C0_SDA</text>
<text x="277.1" y="97.4">CAN_RST</text>
<text x="277.1" y="99.9">CAN_INT</text>
<text x="118.4" y="107.5">GPIO10</text>
<text x="119.7" y="102.5">GPIO8</text>
<text x="119.7" y="105">GPIO9</text>
<text x="118.4" y="110.1">GPIO11</text>
<text x="277.1" y="112.6">GPIO37</text>
<text x="277.1" y="117.7">GPIO39</text>
<text x="277.1" y="115.2">GPIO38</text>
<text x="360.9" y="116.4">ADC3</text>
<text x="118.4" y="120.2">GPIO12</text>
<text x="118.4" y="125.3">GPIO14</text>
<text x="118.4" y="122.8">GPIO13</text>
<text x="118.4" y="127.9">GPIO15</text>
<text x="118.4" y="143.1">GPIO18</text>
<text x="118.4" y="140.6">GPIO17</text>
<text x="118.4" y="138">GPIO16</text>
<text x="360.9" y="143.1">ADC4</text>
<text x="118.4" y="145.6">GPIO19</text>
<text x="118.4" y="155.8">GPIO20</text>
<text x="118.4" y="160.9">GPIO22</text>
<text x="118.4" y="158.3">GPIO21</text>
<text x="118.4" y="163.4">GPIO23</text>
<text x="360.9" y="169.8">ADC5</text>
<text x="307.5" y="185">ADC_VUSB</text>
<text x="307.5" y="211.7">ADC_VREF</text>
</g>
<g font-size="1.3" fill="#840084">
<text x="337.8" y="39">0402</text>
<text x="320.1" y="45.3">0402</text>
<text x="252.7" y="51.4">1206</text>
<text x="147.3" y="61.6">1206</text>
<text x="337.8" y="65.6">0402</text>
<text x="252.7" y="69.2">1206</text>
<text x="320.1" y="72">0402</text>
<text x="44.5" y="78.3">0402</text>
<text x="58.4" y="78.3">0402</text>
<text x="147.3" y="79.3">1206</text>
<text x="252.7" y="87">1206</text>
<text x="337.8" y="92.3">0402</text>
<text x="147.3" y="97.1">1206</text>
<text x="320.1" y="98.7">0402</text>
<text x="252.7" y="104.7">1206</text>
<text x="147.3" y="114.9">1206</text>
<text x="337.8" y="121.5">0402</text>
<text x="320.1" y="127.9">0402</text>
<text x="147.3" y="132.7">1206</text>
<text x="337.8" y="148.2">0402</text>
<text x="147.3" y="150.5">1206</text>
<text x="320.1" y="154.5">0402</text>
<text x="337.8" y="174.9">0402</text>
<text x="320.1" y="181.2">0402</text>
<text x="284.5" y="190.1">0402</text>
<text x="266.7" y="196.4">0402</text>
<text x="284.5" y="216.8">0402</text>
<text x="266.7" y="223.1">0402</text>
<text x="112.1" y="249.8">0402</text>
<text x="134.4" y="259.9">0402</text>
</g>
</svg>
